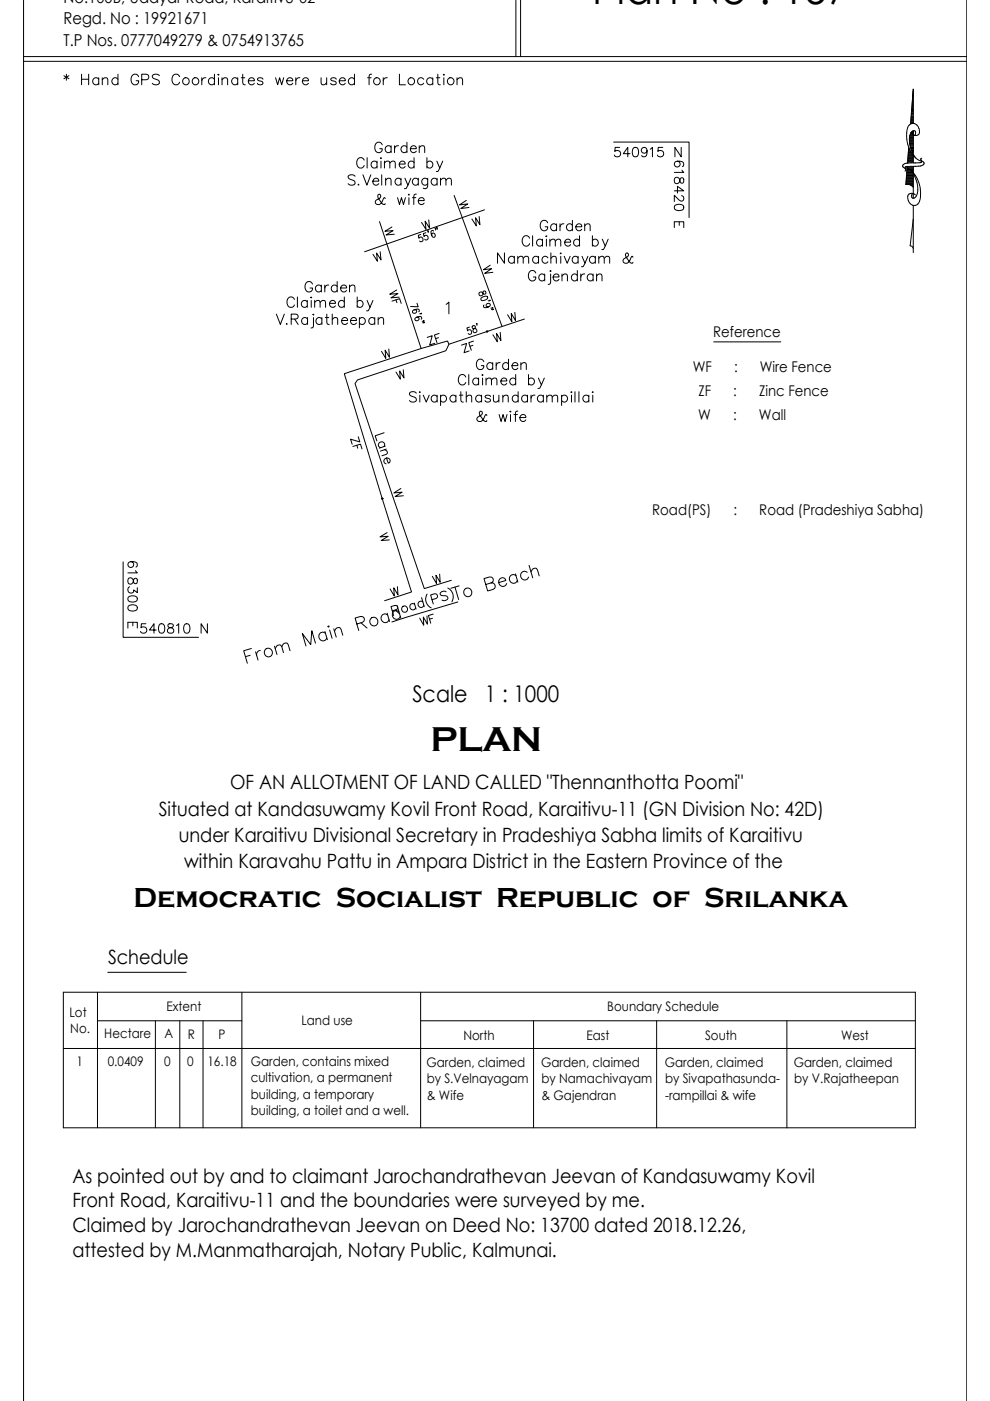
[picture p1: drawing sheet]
<svg xmlns="http://www.w3.org/2000/svg" width="210mm" height="297mm" viewBox="0 0 210 297" stroke-linecap="round" stroke-linejoin="round" font-family="sans-serif">
<!-- layer: BOUND-OTHER-GEN -->
<g fill="none" stroke="#000" stroke-width=".21">
<path d="M5 13h200M5 12h200M5 .1v296.9M109.4 .1v11.9M110.4 .1v11.9M205 .1v296.9M130.1 30.1h16v16M151.3 72.5h14.3M26.1 119.1v16h16M13.4 210.4h180.7v28.7h-180.7zM20.7 216.4h30.6M20.7 210.4v28.7"/>
<path d="M22.8 206.1h16.7M32.9 216.4v22.7M38.1 216.4v22.7M43 216.4v22.7M51.3 210.4v28.7M89.2 216.4h104.9M89.2 210.4v28.7M113.1 216.4v22.7M139.2 216.4v22.7M166.8 216.4v22.7M13.4 222.3h180.7"/>
</g>
<!-- layer: CLI-ARR-NOR -->
<g fill="none" stroke="#000" stroke-width=".21">
<path d="M193.5 20h.1M193.6 19.8h.1M193.6 19.7h.1M193.6 19.5h.1M193.6 19.4h.1M191.9 34.7a.53 .53 0 0 0-.5 .5 .53 .53 0 0 0 .5 .5l.1 .1-.1-.3 .2-.2h1M192 35.8l.1 .3-.2 .2M192.1 39.1h1.5M192.1 39.1l1 .2 .5 .4M192.1 38.9h1.5M192.1 38.8h1.5M192.1 38.6h1.5"/>
<path d="M192.1 38.5h1.5M192.1 35.6l1.1 .6M192.1 38.3h1.5M192.1 38.1h1.5M192.2 38h1.4M192.2 37.8h1.4M192.2 37.7h1.4M192.2 37.5h1.4M192.2 37.4h1.4M192.2 37.2h1.4M192.2 37h1.4M192.2 36.9h1.4"/>
<path d="M192.2 36.7h1.4M192.3 36.6h1.3M192.3 36.4h1.3M192.3 36.3h1.3M192.3 36.1h1.3M192.3 35.9h1.3M192.3 35.8h1.3M192.3 35.6h1.3M192.3 35.5h1.3M192.4 35.3l-.3 3.8M192.4 34.4h1.2M192.4 34.2h1.2"/>
<path d="M192.5 34.1h1.1M192.5 33.9h1.1M192.5 33.7h1.1M192.5 33.6h1.1M192.5 33.4h1.1M192.5 33.3h1.1M192.5 33.1h1.1M192.5 33h1.2l.7 .7 .9 .5M192.5 32.8h1M192.6 32.6h.8M192.6 32.5h.7M192.6 32.3h.6"/>
<path d="M192.6 32.2h.5M192.6 32h.4M192.6 31.9h.3M192.6 31.7h.3M192.6 31.5h.2M192.7 31.2l-.3 3.4M192.8 29.5l.1 .9M192.8 29.3h.8M192.8 29.5h.8M192.8 29.7h.8M192.8 29.2h.8M192.8 29.8h.8"/>
<path d="M192.8 30h.8M192.8 30.1h.8M192.8 29h.8M192.9 30.3h.7M192.9 30.4h.7M192.9 30.4l.5 1.9M192.9 28.9h.7M192.9 30.6h.7M192.9 28.7h.7M192.9 30.8h.7M193 30.9h.6M193 28.6h.6"/>
<path d="M193 31.1h.6M193 28.4h.6M193.1 39.3h.5M193.1 26.1h.5M193.1 26h.5M193.1 25.8h.5M193.1 28.2h.5M193.1 25.7h.5M193.1 31.5h.5M193.1 25.5h.5M193.1 35.3h.9M193.1 25.4h.5"/>
<path d="M193.1 28.2l-.3 1.3M193.1 34.5l-1.2 .2M193.1 28.1h.5M193.1 25.2h.5M193.2 34.5h.4M193.2 25h.4M193.2 24.9h.4M193.2 31.6h.4M193.2 24.7h.4M193.2 28.1h.4M193.2 24.6h.4M193.2 24.3h.4"/>
<path d="M193.2 31.8h.4M193.2 24.1h.4M193.2 23.9h.4M193.2 36.2a6.7 6.7 0 0 1 1.8 6.4M193.3 23.8h.3M193.3 26.2a1.32 1.32 0 0 1 1.5 1M193.3 23.6h.3M193.3 26.2a1.91 1.91 0 0 0-1.1 2 6.7 6.7 0 0 0 1.5 4.7M193.3 23.5h.3M193.3 31.9h.3M193.3 23.2h.3M193.3 27.9h.3"/>
<path d="M193.3 23h.3M193.3 22.8h.3M193.3 39.4h.3M193.3 22.7h.3M193.3 28.4l.3 .2M193.4 32.1h.2M193.4 22.5h.2M193.4 36.3a7.1 7.1 0 0 1 1.2 4M193.4 22.4h.2M193.4 22.2h.2M193.4 22.1h.2M193.4 27.9l-.3 .3"/>
<path d="M193.4 21.9h.2M193.4 32.2h.2M193.4 21.7h.2M193.4 21.6h.2M193.4 21.4h.2M193.5 32.3l.6 1.1M193.5 21.3h.1M193.5 21.1h.1M193.5 32.4h.1M193.5 21h.1M193.5 20.8h.1M193.5 20.6h.1"/>
<path d="M193.5 20.5h.1M193.5 39.6h.1M193.5 20.2h.1M193.6 28.6l.3 .1M193.6 27.7a.42 .42 0 0 1 .5 .2 .42 .42 0 0 1 0 .4M193.6 27.7l-.2 .2M193.6 26.2v-7.3l-.5 7.4M193.6 20.3h.1M193.6 23.3h-.3h.3M193.6 35.3v1.4M193.6 36.8v5.2M193.6 31.3h-.5h.5"/>
<path d="M193.6 27.7v6.8M194.1 28.3l-.2 .4M194.8 27.2a.93 .93 0 0 1 .2 1 .93 .93 0 0 1-.9 .5h-.2M195.2 33.9l.1 .1M195.3 34l.2 .1a.53 .53 0 0 1 .4 .6 .53 .53 0 0 1-.6 .5l-1.3 .1M195.3 34v.1M195.4 34.1v.2l-.2 .2h-1.6M195.4 33.5l-.2 .2v.2M192.7 41.2a1.64 1.64 0 0 0 .8 2.3M193.5 41l-.1 .1a.63 .63 0 0 0 .1 .9M193.5 41l.3 .1M193.5 41l-.8 .2"/>
<path d="M193.6 43.5v2.9l-.6 5.7 .3 .1 .3 .4M193.6 46.4v7.2M193.8 42h-.2M193.8 41.1l.3 .2M194 41.9l-.2 .1M194.6 40.3a2.26 2.26 0 0 1-.6 1.6M195 42.6a1.16 1.16 0 0 1-1.5 .9"/>
</g>
<!-- layer: Boundary -->
<path d="M80.5 47l8.8 26.9M96.3 41.4l10.1 27.8M102.7 44.5l-25.4 8.9M111.2 67.6l-16 5.4M95.7 123l-5.7 1.8-14.7-43.5 .5-.8 18.7-6.1 .7-1.4-.3-.7-5.6 1.6-16.3 5.3 8 26.5 6.2 19.8-5.7 1.9M97.1 127.6l-14 4.3" fill="none" stroke="#000" stroke-width=".21"/>
<!-- layer: Dot -->
<circle cx="103.3" cy="70.3" r=".15" fill="none" stroke="#000" stroke-width=".21"/>
<!-- layer: TEXT-LOT -->
<path d="M94.6 64.5l.6-.5v2.5" fill="none" stroke="#000" stroke-width=".21"/>
<!-- layer: TEXT-INFO-PLAN -->
<g fill="none" stroke="#000" stroke-width=".21">
<path d="M75.3 37.4a.84 .84 0 0 0-1.5 .2l.2 .3 .9 .3a.53 .53 0 0 1 .4 .4 .53 .53 0 0 1-.2 .6 1 1 0 0 1-1.3-.3M76 39v.3l.1-.1M77 37.1l.8 2.2 .8-2.2M77.2 33.9a.81 .81 0 0 0-.9-.5 .81 .81 0 0 0-.7 .9 .97 .97 0 0 0 .3 1 .97 .97 0 0 0 1 .2l.3-.4M77.8 33.4v2.2M79 38.4h1.3a.68 .68 0 0 0-1-.6 .68 .68 0 0 0-.1 1.1 .66 .66 0 0 0 1.1 0M79.9 34.5a.7 .7 0 0 0-1-.1 .7 .7 0 0 0 0 1 .7 .7 0 0 0 1-.1M79.9 34.2v1.4M80.8 34.2v1.4M80.9 37.1v2.2M81.5 34.6l.5-.4 .6 .1 .1 1.3M81.5 34.2v1.4"/>
<path d="M81.8 38.2l.5-.4 .5 .1 .1 1.4M81.8 37.8v1.5M82.7 34.6l.5-.4 .5 .1 .1 1.3M84.6 34.8h1.3a.68 .68 0 0 0-1-.6 .68 .68 0 0 0-.1 1.1 .66 .66 0 0 0 1.1 0M85 38.1a.7 .7 0 0 0-1-.1 .7 .7 0 0 0 0 1 .7 .7 0 0 0 1-.1M85 37.8v1.5M85.9 37.8l.6 1.5 .6-1.5M87.8 34.5a.7 .7 0 0 0-1-.1 .7 .7 0 0 0 0 1 .7 .7 0 0 0 1-.1M87.8 33.4v2.2M88.7 38.1a.7 .7 0 0 0-1-.1 .7 .7 0 0 0 0 1 .7 .7 0 0 0 1-.1M88.7 37.8v1.5M90.5 34.5a.7 .7 0 0 1 1.1-.1 .7 .7 0 0 1 0 1 .7 .7 0 0 1-1.1-.1"/>
<path d="M90.5 33.4v2.2M90.7 37.8v1.7a.58 .58 0 0 1-.4 .5 .58 .58 0 0 1-.6-.1M90.7 38.1a.7 .7 0 0 0-1.1-.1 .7 .7 0 0 0 0 1 .7 .7 0 0 0 1.1-.1M92.6 34.2l.6 1.4 .7-1.4M92.7 38.1a.7 .7 0 0 0-1.1-.1 .7 .7 0 0 0 0 1 .7 .7 0 0 0 1.1-.1M92.7 37.8v1.5M93.2 35.6l-.4 .8h-.3M93.4 38.2l.5-.4 .5 .1 .2 1.4M93.4 37.8v1.5M94.6 38.2l.5-.4 .5 .1 .1 1.4M80.6 53.4l.2 1.7-1-1.5 .2 1.8-.9-1.5M89.2 49.7l-.5 .2 .1 .6a.45 .45 0 0 1 .7-.2 .45 .45 0 0 1 .1 .7 .45 .45 0 0 1-.6 .1"/>
<path d="M90.3 49.3l-.5 .2 .1 .7a.45 .45 0 0 1 .6-.2 .45 .45 0 0 1 .2 .6 .45 .45 0 0 1-.6 .1M90.8 48.9l-.1 .1 .1 .1v.2M90.9 46.6l.2 1.8-1-1.5 .2 1.7-.9-1.4M91.9 49l-.4-.1a.89 .89 0 0 0 .6 1.4 .43 .43 0 0 0 .1-.7 .43 .43 0 0 0-.7 .1v.3M92.3 48.4h-.1l.2 .1-.1 .3M92.7 48.3h-.1h.1v.4M107 53.6v2.2l-1.5-2.2v2.2M109.1 54.7a.7 .7 0 0 0-1.1-.1 .7 .7 0 0 0 0 1 .7 .7 0 0 0 1.1-.1M109.1 54.3v1.5M109.8 54.8l.5-.5 .5 .1 .1 1.4M109.8 54.3v1.5M110.9 54.8l.6-.5 .5 .1 .1 1.4"/>
<path d="M112.3 50.5a.8 .8 0 0 0-.9-.5 .8 .8 0 0 0-.7 .8 .97 .97 0 0 0 .2 1.1 .97 .97 0 0 0 1.1 .2l.3-.4M112.9 50v2.2M113.6 57.9a.8 .8 0 0 0-.9-.5 .8 .8 0 0 0-.7 .8 .97 .97 0 0 0 .2 1 .97 .97 0 0 0 1.1 .3l.3-.5v-.3h-.5M114.2 54.7a.7 .7 0 0 0-1.1-.1 .7 .7 0 0 0 0 1 .7 .7 0 0 0 1.1-.1M114.2 54.3v1.5M115 51a.7 .7 0 0 0-1-.1 .7 .7 0 0 0 0 1.1 .7 .7 0 0 0 1-.1M115 50.7v1.5M115.5 58.4a.7 .7 0 0 0-1-.1 .7 .7 0 0 0 0 1 .7 .7 0 0 0 1-.1M115.5 58.1v1.5M115.9 50.7v1.5M116.2 54.7a.7 .7 0 0 0-1.1-.1 .7 .7 0 0 0 0 1 .7 .7 0 0 0 1.1-.1M116.6 51.1l.5-.4 .5 .1 .1 1.4"/>
<path d="M116.6 50.7v1.5M116.7 57.4v.2zM116.7 58.1v1.8l-.1 .3-.4 .1M116.8 54.8l.5-.5 .5 .1 .2 1.4M116.8 53.6v2.2M117.3 58.7h1.2a.67 .67 0 0 0-.9-.6 .67 .67 0 0 0-.2 1.1 .65 .65 0 0 0 1.1 0M117.7 51.1l.6-.4 .5 .1 .1 1.4M118.9 53.6v.2zM118.9 54.3v1.5M119.2 58.5l.5-.4 .5 .1 .1 1.4M119.2 58.1v1.5M119.6 54.3l.7 1.5 .6-1.5"/>
<path d="M119.7 51.3h1.3a.68 .68 0 0 0-1-.5 .68 .68 0 0 0-.2 1.1 .66 .66 0 0 0 1.2 0M122.4 58.4a.7 .7 0 0 0-1-.1 .7 .7 0 0 0 0 1 .7 .7 0 0 0 1-.1M122.4 57.4v2.2M122.6 54.7a.7 .7 0 0 0-1.1-.1 .7 .7 0 0 0 0 1 .7 .7 0 0 0 1.1-.1M122.6 54.3v1.5M122.9 51a.7 .7 0 0 0-1.1-.1 .7 .7 0 0 0 0 1.1 .7 .7 0 0 0 1.1-.1M122.9 50v2.2M123.1 58.1v1.5M123.4 54.3l.6 1.5 .7-1.5M124 58.1a.71 .71 0 0 0-.9 .6M124 55.8l-.4 .7h-.3M125.6 51a.7 .7 0 0 1 1-.1 .7 .7 0 0 1 0 1.1 .7 .7 0 0 1-1-.1"/>
<path d="M125.6 50v2.2M125.8 58.4a.7 .7 0 0 0-1.1-.1 .7 .7 0 0 0 0 1 .7 .7 0 0 0 1.1-.1M125.8 58.1v1.5M126.2 54.7a.7 .7 0 0 0-1-.1 .7 .7 0 0 0 0 1 .7 .7 0 0 0 1-.1M126.2 54.3v1.5M126.5 58.5l.5-.4 .5 .1 .1 1.4M126.5 58.1v1.5M127 54.8l.5-.5 .5 .1 .1 1.4M127 54.3v1.5M127.7 50.7l.6 1.5 .6-1.5M128.1 54.8l.5-.5 .6 .1 .1 1.4M128.3 52.2l-.4 .7h-.3"/>
<path d="M134.2 54.6l-.2-.3-.2 .4a1.06 1.06 0 0 1-1.5 1 .5 .5 0 0 1 0-.8l.7-.5a.46 .46 0 0 0 .2-.4 .46 .46 0 0 0-.3-.4l-.2 .1a1.84 1.84 0 0 0 1 2l.4 .1 .1-.2M58.6 66.6l.8 2.2 .9-2.2M60.8 68.6l-.1 .1h.2M61.7 67.6l1.3-.1a.51 .51 0 0 0 0-.8l-1.3-.1v2.2M62.4 63.5a.81 .81 0 0 0-.9-.5 .81 .81 0 0 0-.6 .8 .97 .97 0 0 0 .2 1.1 .97 .97 0 0 0 1 .2l.3-.5M62.5 67.6l.7 1.2M63.1 63v2.2M65.2 64a.7 .7 0 0 0-1.1-.1 .7 .7 0 0 0 0 1.1 .7 .7 0 0 0 1.1-.1M65.2 63.7v1.5M65.2 67.6a.7 .7 0 0 0-1-.1 .7 .7 0 0 0 0 1.1 .7 .7 0 0 0 1-.1M65.2 67.3v1.5M66 63.7v1.5"/>
<path d="M66.4 66.7h.2zM66.5 67.3v1.8l-.1 .3-.5 .1M66.7 64.1l.5-.4 .6 .1 .1 1.4M66.7 63.7v1.5M67.9 64.1l.5-.4 .5 .1 .1 1.4M68.2 67.6a.7 .7 0 0 0-1-.1 .7 .7 0 0 0 0 1.1 .7 .7 0 0 0 1-.1M68.2 67.3v1.5M69 67.3h.7M69.3 66.6v1.8l.1 .3 .4 .1M69.9 64.3h1.2a.68 .68 0 0 0-.9-.5 .68 .68 0 0 0-.2 1.1 .67 .67 0 0 0 1.1 0M70.4 67.7l.6-.4 .5 .1 .1 1.4M70.4 66.6v2.2"/>
<path d="M72.4 68h1.3a.68 .68 0 0 0-1-.6 .68 .68 0 0 0-.2 1.1 .67 .67 0 0 0 1.2 0M73 64a.7 .7 0 0 0-1-.1 .7 .7 0 0 0 0 1.1 .7 .7 0 0 0 1-.1M73 63v2.2M74.3 68h1.3a.68 .68 0 0 0-1-.6 .68 .68 0 0 0-.2 1.1 .67 .67 0 0 0 1.2 0M75.7 64a.7 .7 0 0 1 1.1-.1 .7 .7 0 0 1 0 1 .7 .7 0 0 1-1.1 0M75.7 63v2.2M76.2 67.6a.7 .7 0 0 1 1-.1 .7 .7 0 0 1 0 1.1 .7 .7 0 0 1-1-.1M76.2 67.3v2.2M77.8 63.7l.7 1.5 .6-1.5M78.5 65.2l-.4 .6-.4 .1M79.4 67.6a.7 .7 0 0 0-1-.1 .7 .7 0 0 0 0 1.1 .7 .7 0 0 0 1-.1M79.4 67.3v1.5"/>
<path d="M80.2 67.7l.5-.4 .5 .1 .1 1.4M80.2 67.3v1.5M82.4 74l.2 1.7-.9-1.5 .1 1.8-.9-1.5M85.5 78.4l.2 1.7-1-1.4 .2 1.7-.9-1.5M87.8 65.7h.4a.4 .4 0 0 1-.2 .7 .4 .4 0 0 1-.4-.6l.2-.1a.74 .74 0 0 1 1.1 .1l-.1 .3M88.3 67.3h.4a.4 .4 0 0 1-.2 .7 .4 .4 0 0 1-.4-.6l.2-.1a.71 .71 0 0 1 1.1 .1l-.1 .3M88.4 64.3l.3 .8-1.6-.1M89 66.5h.4l-.1-.1 .1 .1M98.8 79.9a.8 .8 0 0 0-1-.5 .8 .8 0 0 0-.6 .8 .96 .96 0 0 0 .2 1.1 .96 .96 0 0 0 1 .2l.4-.4M99.5 69.3l-.5 .2 .1 .7a.45 .45 0 0 1 .7-.2 .45 .45 0 0 1 .1 .6 .45 .45 0 0 1-.6 .1M100.1 69.2l.1 .4a.54 .54 0 0 1 .7 .2 .54 .54 0 0 1 0 .7 .48 .48 0 0 1-.6-.3 .48 .48 0 0 1 .4-.6l.1-.3-.2-.2zM101.1 68.6h-.1h.1v.4"/>
<path d="M101.6 62.1l.5-.2 .5 .5 .3-.1a.4 .4 0 0 0-.1-.6l-.4 .1a.54 .54 0 0 1-.1 .7 .54 .54 0 0 1-.7 .1zM102.1 63.1l.3-.2a.65 .65 0 0 1 1 .2 .99 .99 0 0 1-1.4 .5v-.3zM102.6 64.7l-.1 .4a.91 .91 0 0 0 1.4-.6 .45 .45 0 0 0-.6-.1 .45 .45 0 0 0-.1 .6l.4 .1M103.9 63.7l-.1-.1 .1 .1-.4 .1M104.4 65.3v-.1l-.1 .1h-.2M104.6 65.6l-.1-.1-.1 .2-.2-.1M106.1 70.5l.1 1.7-.9-1.5 .1 1.8-.9-1.5M109.2 66.2l.1 1.8-.9-1.5 .1 1.7-.9-1.5M81.4 94.7a.63 .63 0 0 0-.2-.9 .63 .63 0 0 0-.9 .3 .63 .63 0 0 0 .4 .8M81.4 91.8l-1.9 .6 .4 1.1M81.5 95.3l.6 .4v.4l-1.1 .5M81.7 94.6l-1.3 .4"/>
<path d="M81.9 95.2l-1.3 .4M81.9 97.1l.4 1.1a.61 .61 0 0 0 .2-1 .61 .61 0 0 0-1 .2 .61 .61 0 0 0 .4 .9M88.3 83.4a.82 .82 0 0 0-.8-.4 .82 .82 0 0 0-.7 .6l.2 .3 .9 .3a.54 .54 0 0 1 .4 .4 .54 .54 0 0 1-.2 .5 .99 .99 0 0 1-1.3-.2M89 83v.3zM89 83.8v1.4M89.7 83.8l.7 1.4 .6-1.4M92.7 84.1a.7 .7 0 0 0-1.1-.1 .7 .7 0 0 0 0 1 .7 .7 0 0 0 1.1-.1M92.7 83.8v1.4M93.4 84.1a.7 .7 0 0 1 1-.1 .7 .7 0 0 1 0 1 .7 .7 0 0 1-1-.1M93.4 83.8v2.2M96.7 84.1a.7 .7 0 0 0-1.1-.1 .7 .7 0 0 0 0 1 .7 .7 0 0 0 1.1-.1M96.7 83.8v1.4"/>
<path d="M97.4 83.8h.7M97.7 83v1.8l.1 .3 .4 .1M98.9 84.2l.5-.4 .5 .1 .1 1.3M98.9 83v2.2M102.1 84.1a.7 .7 0 0 0-1-.1 .7 .7 0 0 0 0 1 .7 .7 0 0 0 1-.1M102.1 83.8v1.4M104 84.1a.67 .67 0 0 0-1.2 0l.1 .2 1 .3 .1 .3a.66 .66 0 0 1-1.2 0M104.6 83.8l.1 1.3 .6 .1 .5-.4M105.8 83.8v1.4M106.6 84.2l.5-.4 .6 .1 .1 1.3M106.6 83.8v1.4M109.9 84.1a.7 .7 0 0 0-1.1-.1 .7 .7 0 0 0 0 1 .7 .7 0 0 0 1.1-.1"/>
<path d="M109.9 83v2.2M111.8 84.1a.7 .7 0 0 0-1-.1 .7 .7 0 0 0 0 1 .7 .7 0 0 0 1-.1M111.8 83.8v1.4M112.6 83.8v1.4M113.4 83.8a.68 .68 0 0 0-.8 .6M114.2 80.2l.6 1.4 .6-1.4M114.8 81.6l-.3 .7h-.5M115.2 84.1a.7 .7 0 0 0-1-.1 .7 .7 0 0 0 0 1 .7 .7 0 0 0 1-.1M115.2 83.8v1.4M115.9 84.2l.6-.4 .5 .1 .1 1.3M115.9 83.8v1.4M117.1 84.2l.5-.4 .5 .1 .1 1.3"/>
<path d="M119.1 84.1a.7 .7 0 0 1 1-.1 .7 .7 0 0 1 0 1 .7 .7 0 0 1-1-.1M119.1 83.8v2.2M121.2 83v.3zM121.2 83.8v1.4M121.9 83v2.2M122.7 83v2.2M124.8 84.1a.7 .7 0 0 0-1-.1 .7 .7 0 0 0 0 1 .7 .7 0 0 0 1-.1M124.8 83.8v1.4M125.7 83v.3zM125.7 83.8v1.4M112.2 119.9l.7 2.6M53 138.9l-1 .3"/>
<path d="M53.3 137.5l-1.6 .5 .7 2.6M54.2 138.2l.5 1.8M55.2 137.9a.88 .88 0 0 0-.8 1M58.2 137l.5 1.8M58.4 137.5l.4-.7h.7l.6 1.6M59.7 137.1l.5-.7h.7l.6 1.6M66.9 136.4l-.8-2.7-.2 3-1.8-2.4 .8 2.7M68.9 133.9l.5 1.7M69 134.3a.87 .87 0 0 0-1.3 .2 .87 .87 0 0 0 .4 1.2 .87 .87 0 0 0 1.2-.4M69.6 132.7l.2 .1-.1 .2-.2-.1zM69.9 133.6l.5 1.7M70.8 133.3l.5 1.8"/>
<path d="M70.9 133.8l.5-.7h.7l.6 1.6M75.7 132.3l1.4-.6a.63 .63 0 0 0-.3-1l-1.5 .3 .8 2.7M76.5 132l1.3 1.2M82.1 130l.5 1.8M82.2 130.4a.88 .88 0 0 0-1.3 .2 .88 .88 0 0 0 .4 1.3 .88 .88 0 0 0 1.2-.5M83.2 129.5l1-.4 .1-.3-.2-.4h-.4l-.8 .2 .6 1.9M83.8 129.3l.9 .9M84.2 128.4l.8 2.7M84.3 124.4l.1 1.7-.9-1.5 .1 1.8-.9-1.5M84.6 129.7a.88 .88 0 0 0-1.3 .2 .88 .88 0 0 0 .4 1.3 .88 .88 0 0 0 1.2-.5M89.4 126.7l.5 1.9M89.7 127.6a.64 .64 0 0 0-1 .2 .64 .64 0 0 0 .3 .9 .64 .64 0 0 0 .9-.4"/>
<path d="M90.6 126a2.04 2.04 0 0 0 .8 2.9M91.6 127.1l.8-.2a.52 .52 0 0 0 .4-.6 .52 .52 0 0 0-.7-.4l-.8 .2 .6 2M94.6 125.5a.75 .75 0 0 0-.8-.1 .75 .75 0 0 0-.4 .6l.2 .3h.8a.49 .49 0 0 1 .5 .3 .49 .49 0 0 1 0 .5 .93 .93 0 0 1-1.2 .1M94.9 124.7a2.07 2.07 0 0 1 .9 2.9M96.5 124.5l.7 2.6M97.3 124.2l-1.7 .5M104.1 123.6a.72 .72 0 0 1 .9 .5 .72 .72 0 0 1-.5 .9l-1.1 .3-.8-2.6 1.6-.3a.63 .63 0 0 1 .3 1l-1.5 .5M105.7 123.5l1.5-.4a.81 .81 0 0 0-1.1-.5 .81 .81 0 0 0-.3 1.2 .85 .85 0 0 0 .8 .6 .85 .85 0 0 0 .8-.7M109.3 121.7l.5 1.7M109.4 122a.88 .88 0 0 0-1.3 .3 .88 .88 0 0 0 .4 1.2 .88 .88 0 0 0 1.2-.5M111.8 121.3a.88 .88 0 0 0-1.3 .3 .88 .88 0 0 0 .4 1.2 .88 .88 0 0 0 1.2-.4M112.6 121.2l.5-.6 .6-.1 .6 1.6"/>
<circle cx="56.9" cy="138.3" r=".91"/>
<circle cx="79.2" cy="131.8" r=".91"/>
<circle cx="85.8" cy="129.1" r=".66"/>
<circle cx="99.2" cy="125.6" r=".91"/>
</g>
<text font-size="9.7" x="125.6" y=".7">Plan No : 157</text>
<text font-size="7.5" x="91.3" y="159.2">PLAN</text>
<text font-size="6" x="28.3" y="192.2">Democratic Socialist Republic of Srilanka</text>
<g font-size="5.7">
<text x="86.1" y="65.6" transform="rotate(-90 86.1 65.6)">WF</text>
<text x="89.3" y="74.4">ZF</text>
<text x="99.8" y="79.7">Garden</text>
<text x="73" y="96.3">ZF</text>
</g>
<g font-size="5.3">
<text x="12.3" y="19">* Hand GPS Coordinates were used for Location</text>
<text x="78.3" y="33.5">Garden</text>
<text x="129.1" y="34.6">540915 N</text>
<text x="78.3" y="44.4">&amp; wife</text>
<text x="113.2" y="50.1">Garden</text>
<text x="63.5" y="63.1">Garden</text>
<text x="96.7" y="75.8">ZF</text>
<text x="99.8" y="90.7">&amp; wife</text>
<text x="28.6" y="135.5">540810 N</text>
<text x="30" y="134.4" transform="rotate(-90 30 134.4)">618300 E</text>
<text x="87.8" y="133.7">WF</text>
</g>
<g font-size="4.9">
<text x="96.3" y="45.5">W</text>
<text x="80.4" y="51.2">W</text>
<text x="98.8" y="49">W</text>
<text x="145.7" y="49.4" transform="rotate(-90 145.7 49.4)">618420 E</text>
<text x="101.2" y="59.3">W</text>
<text x="82.2" y="106.5">W</text>
<text x="90.3" y="124.9">W</text>
<text x="87.4" y="148.8">Scale</text>
<text x="102.8" y="148.8">1 : 1000</text>
</g>
<text font-size="4.4" x="79.4" y="115.7">W</text>
<g font-size="4.2">
<text x="48.8" y="167.4">OF AN ALLOTMENT OF LAND CALLED &quot;Thennanthotta Poomi&quot;</text>
<text x="33.6" y="173.1">Situated at Kandasuwamy Kovil Front Road, Karaitivu-11 (GN Division No: 42D)</text>
<text x="37.9" y="178.5">under Karaitivu Divisional Secretary in Pradeshiya Sabha limits of Karaitivu</text>
<text x="39" y="183.9">within Karavahu Pattu in Ampara District in the Eastern Province of the</text>
<text x="22.9" y="204.3">Schedule</text>
<text x="15.4" y="250.7">As pointed out by and to claimant Jarochandrathevan Jeevan of Kandasuwamy Kovil</text>
<text x="15.4" y="255.9">Front Road, Karaitivu-11 and the boundaries were surveyed by me.</text>
<text x="15.4" y="261.2">Claimed by Jarochandrathevan Jeevan on Deed No: 13700 dated 2018.12.26,</text>
<text x="15.4" y="266.6">attested by M.Manmatharajah, Notary Public, Kalmunai.</text>
</g>
<g font-size="3.5">
<text x="13.5" y=".6">No.100B, Udayar Road, Karaitivu-02</text>
<text x="13.5" y="5">Regd. No : 19921671</text>
<text x="13.5" y="9.8">T.P Nos. 0777049279 &amp; 0754913765</text>
</g>
<g font-size="3.1">
<text x="151.2" y="71.4">Reference</text>
<text x="146.9" y="78.8">WF</text>
<text x="148.1" y="84">ZF</text>
<text x="155.5" y="84">:</text>
<text x="155.6" y="78.8">:</text>
<text x="160.9" y="84">Zinc Fence</text>
<text x="161.1" y="78.8">Wire Fence</text>
<text x="148.1" y="89.1">W</text>
<text x="155.4" y="89.1">:</text>
<text x="160.9" y="89.1">Wall</text>
<text x="138.3" y="109.2">Road(PS)</text>
<text x="155.5" y="109.2">:</text>
<text x="161" y="109.2">Road (Pradeshiya Sabha)</text>
</g>
<g font-size="2.8">
<text x="14.7" y="215.6">Lot</text>
<text x="35.3" y="214.4">Extent</text>
<text x="128.8" y="214.4">Boundary Schedule</text>
<text x="14.9" y="219.1">No.</text>
<text x="22.1" y="220.2">Hectare</text>
<text x="34.9" y="220.2">A</text>
<text x="39.8" y="220.2">R</text>
<text x="46.3" y="220.2">P</text>
<text x="63.9" y="217.4">Land use</text>
<text x="98.3" y="220.5">North</text>
<text x="124.3" y="220.5">East</text>
<text x="149.5" y="220.5">South</text>
<text x="178.4" y="220.5">West</text>
<text x="16.2" y="226">1</text>
<text x="22.8" y="226">0.0409</text>
<text x="34.8" y="226">0</text>
<text x="39.7" y="225.9">0</text>
<text x="44" y="226">16.18</text>
<text x="53.2" y="225.9">Garden, contains mixed</text>
<text x="90.4" y="226.2">Garden, claimed</text>
<text x="114.7" y="226.2">Garden, claimed</text>
<text x="141" y="226.2">Garden, claimed</text>
<text x="168.3" y="226.2">Garden, claimed</text>
<text x="53.2" y="229.3">cultivation, a permanent</text>
<text x="53.2" y="233.1">building, a temporary</text>
<text x="90.5" y="229.7">by S.Velnayagam</text>
<text x="90.5" y="233.3">&amp; Wife</text>
<text x="114.8" y="229.7">by Namachivayam</text>
<text x="114.8" y="233.3">&amp; Gajendran</text>
<text x="141" y="229.7">by Sivapathasunda-</text>
<text x="141" y="233.3">-rampillai &amp; wife</text>
<text x="168.4" y="229.7">by V.Rajatheepan</text>
<text x="53.2" y="236.5">building, a toilet and a well.</text>
</g>
</svg>
